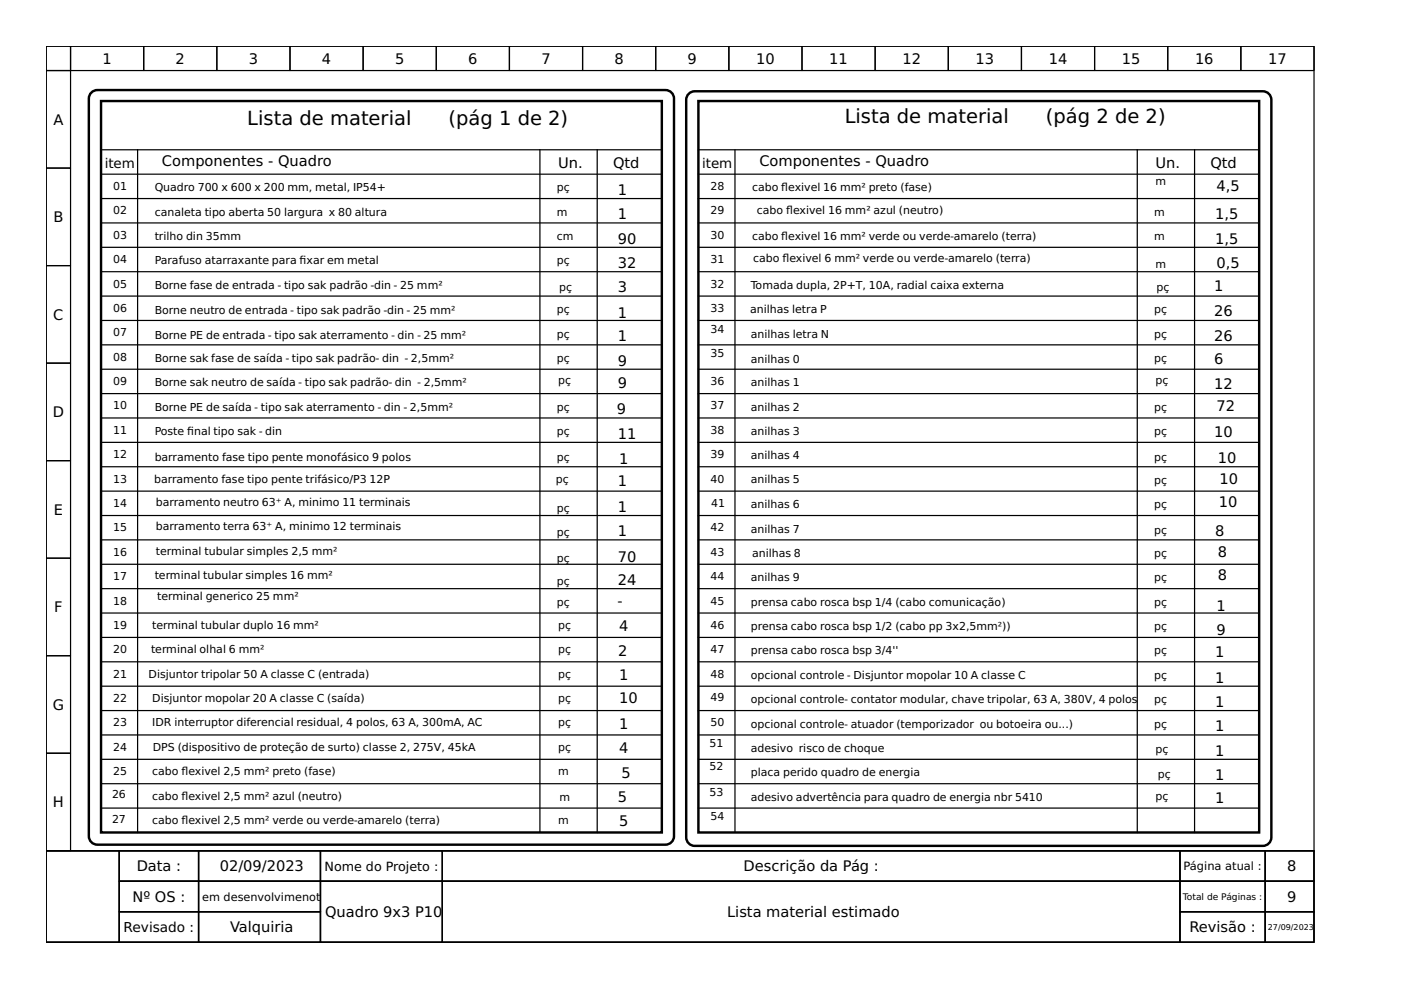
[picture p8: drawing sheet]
<svg xmlns="http://www.w3.org/2000/svg" width="297mm" height="210mm" viewBox="0 0 297 210" stroke-linecap="round" stroke-linejoin="round" font-family="sans-serif">
<g fill="none" stroke="#000" stroke-width=".26">
<path d="M9.8 9.8h268.8v170.6h-268.8zM9.8 9.8h5.2v5.2h-5.2zM9.8 15h5.2v20.6h-5.2zM15 9.8h15.5v5.2h-15.5zM30.5 9.8h15.5v5.2h-15.5zM46 9.8h15.5v5.2h-15.5zM61.5 9.8h15.5v5.2h-15.5zM77 9.8h15.5v5.2h-15.5zM92.5 9.8h15.5v5.2h-15.5zM108 9.8h15.5v5.2h-15.5zM123.5 9.8h15.5v5.2h-15.5zM139 9.8h15.5v5.2h-15.5z"/>
<path d="M154.5 9.8h15.5v5.2h-15.5zM170 9.8h15.6v5.2h-15.6zM185.6 9.8h15.5v5.2h-15.5zM201.1 9.8h15.5v5.2h-15.5zM216.6 9.8h15.5v5.2h-15.5zM232.1 9.8h15.5v5.2h-15.5zM247.6 9.8h15.5v5.2h-15.5zM263.1 9.8h15.5v5.2h-15.5zM9.8 35.6h5.2v20.7h-5.2zM21.4 31.8h118.9M21.4 36.9h118.9M21.4 21.4h118.9"/>
<path d="M29.2 31.8v144.7M114.5 31.8v144.7M126.6 31.8v144.7M148.1 31.8h118.9M148.1 36.9h118.9M148.1 21.4h118.9M155.8 31.8v144.7M241.1 31.8v144.7M253.3 31.8v144.7M9.8 56.3h5.2v20.7h-5.2zM21.4 57.6h118.9M21.4 47.3h118.9"/>
<path d="M21.4 52.4h118.9M21.4 42.1h118.9M148.1 57.6h118.9M148.1 47.3h118.9M148.1 52.4h118.9M148.1 42.1h118.9M9.8 77h5.2v20.7h-5.2zM21.4 62.8h118.9M21.4 67.9h118.9M21.4 73.1h118.9M21.4 78.3h118.9M148.1 62.8h118.9"/>
<path d="M148.1 67.9h118.9M148.1 73.1h118.9M148.1 78.3h118.9M9.8 97.7h5.2v20.6h-5.2zM21.4 88.6h118.9M21.4 93.8h118.9M21.4 99h118.9M21.4 83.5h118.9M148.1 88.6h118.9M148.1 93.8h118.9M148.1 99h118.9M148.1 83.5h118.9"/>
<path d="M9.8 118.3h5.2v20.7h-5.2zM21.4 104.1h118.9M21.4 109.3h118.9M21.4 114.5h118.9M21.4 119.6h118.9M148.1 104.1h118.9M148.1 109.3h118.9M148.1 114.5h118.9M148.1 119.6h118.9M9.8 139h5.2v20.7h-5.2zM21.4 135.1h118.9M21.4 124.8h118.9"/>
<path d="M21.4 130h118.9M148.1 135.1h118.9M148.1 124.8h118.9M148.1 130h118.9M9.8 159.7h5.2v20.7h-5.2zM21.4 140.3h118.9M21.4 145.5h118.9M21.4 150.7h118.9M21.4 155.8h118.9M148.1 140.3h118.9M148.1 145.5h118.9M148.1 150.7h118.9"/>
<path d="M148.1 155.8h118.9M21.4 166.2h118.9M21.4 171.3h118.9M21.4 161h118.9M148.1 166.2h118.9M148.1 171.3h118.9M148.1 161h118.9M9.8 180.4h268.8v19.4h-268.8zM9.8 180.4h15.5v19.4h-15.5zM25.3 180.4h16.8v6.4h-16.8zM25.3 186.8h16.8v6.5h-16.8zM25.3 193.3h16.8v6.5h-16.8z"/>
<path d="M42.1 180.4h25.8v6.4h-25.8zM42.1 186.8h25.8v6.5h-25.8zM42.1 193.3h25.8v6.5h-25.8zM67.9 180.4h25.9v6.4h-25.9zM67.9 186.8h25.9v13h-25.9zM93.8 180.4h156.4v6.4h-156.4zM93.8 186.8h156.4v13h-156.4zM250.2 180.4h18.1v6.4h-18.1zM250.2 186.8h18.1v6.5h-18.1zM250.2 193.3h18.1v6.5h-18.1zM268.3 180.4h10.3v6.4h-10.3zM268.3 186.8h10.3v6.5h-10.3z"/>
<path d="M268.3 193.3h10.3v6.5h-10.3z"/>
</g>
<path d="M19.4 19.6l.8-.4 .4-.1h120.5a1.81 1.81 0 0 1 1.8 1.8v156.4a1.81 1.81 0 0 1-1.8 1.8h-120.5a1.81 1.81 0 0 1-1.8-1.8v-156.4l.1-.5zM146 19.9l.8-.5h.5h120.4a1.81 1.81 0 0 1 1.9 1.8v156.3a1.81 1.81 0 0 1-1.9 1.8h-120.4a1.81 1.81 0 0 1-1.8-1.8v-156.3l.1-.5zM21.4 21.4h118.9v155.1h-118.9zM148.1 21.4h118.9v155.1h-118.9z" fill="none" stroke="#000" stroke-width=".52"/>
<g font-size="4.1">
<text x="52.4" y="26.6">Lista de material</text>
<text x="95.1" y="26.6">(pág 1 de 2)</text>
<text x="179.1" y="26.1">Lista de material</text>
<text x="221.8" y="26.1">(pág 2 de 2)</text>
</g>
<g font-size="3.1">
<text x="21.7" y="13.5">1</text>
<text x="37.2" y="13.5">2</text>
<text x="52.7" y="13.5">3</text>
<text x="68.3" y="13.5">4</text>
<text x="83.8" y="13.5">5</text>
<text x="99.3" y="13.5">6</text>
<text x="114.8" y="13.5">7</text>
<text x="130.3" y="13.5">8</text>
<text x="145.8" y="13.5">9</text>
<text x="160.3" y="13.5">10</text>
<text x="175.8" y="13.5">11</text>
<text x="191.3" y="13.5">12</text>
<text x="206.8" y="13.5">13</text>
<text x="222.4" y="13.5">14</text>
<text x="237.9" y="13.5">15</text>
<text x="253.4" y="13.5">16</text>
<text x="268.9" y="13.5">17</text>
<text x="11.3" y="26.5">A</text>
<text x="34.3" y="35.1">Componentes - Quadro</text>
<text x="118.3" y="35.6">Un.</text>
<text x="130" y="35.6">Qtd</text>
<text x="161" y="35.1">Componentes - Quadro</text>
<text x="245" y="35.6">Un.</text>
<text x="256.6" y="35.6">Qtd</text>
<text x="131" y="41.3">1</text>
<text x="257.9" y="40.5">4,5</text>
<text x="11.3" y="47.1">B</text>
<text x="131" y="46.5">1</text>
<text x="257.7" y="46.5">1,5</text>
<text x="131" y="51.7">90</text>
<text x="257.7" y="51.7">1,5</text>
<text x="131" y="56.8">32</text>
<text x="257.9" y="56.8">0,5</text>
<text x="131" y="62">3</text>
<text x="257.4" y="61.7">1</text>
<text x="11.3" y="67.8">C</text>
<text x="131" y="67.4">1</text>
<text x="257.4" y="66.9">26</text>
<text x="131" y="77.5">9</text>
<text x="131" y="72.3">1</text>
<text x="257.4" y="72.3">26</text>
<text x="257.4" y="77.3">6</text>
<text x="131" y="82.2">9</text>
<text x="257.4" y="82.4">12</text>
<text x="11.2" y="88.5">D</text>
<text x="130.8" y="87.8">9</text>
<text x="257.9" y="87.1">72</text>
<text x="131" y="93">11</text>
<text x="257.4" y="92.8">10</text>
<text x="131.3" y="98.4">1</text>
<text x="258.2" y="98.2">10</text>
<text x="131" y="103.1">1</text>
<text x="258.4" y="107.5">10</text>
<text x="258.6" y="102.6">10</text>
<text x="11.4" y="109.2">E</text>
<text x="131" y="113.7">1</text>
<text x="131" y="108.5">1</text>
<text x="257.7" y="113.7">8</text>
<text x="131" y="119.1">70</text>
<text x="258.2" y="118.1">8</text>
<text x="131" y="124">24</text>
<text x="258.2" y="123">8</text>
<text x="11.5" y="129.8">F</text>
<text x="131" y="128.4">-</text>
<text x="257.9" y="129.5">1</text>
<text x="131.3" y="133.9">4</text>
<text x="257.9" y="134.6">9</text>
<text x="131.1" y="139">2</text>
<text x="257.7" y="139.3">1</text>
<text x="131.3" y="144.2">1</text>
<text x="131.3" y="149.1">10</text>
<text x="257.7" y="144.7">1</text>
<text x="257.7" y="149.9">1</text>
<text x="11.2" y="150.5">G</text>
<text x="131.3" y="154.5">1</text>
<text x="257.7" y="155.1">1</text>
<text x="131.3" y="159.7">4</text>
<text x="257.7" y="160.2">1</text>
<text x="131.8" y="164.9">5</text>
<text x="257.7" y="165.4">1</text>
<text x="11.2" y="171.2">H</text>
<text x="131" y="170">5</text>
<text x="257.7" y="170.3">1</text>
<text x="131.3" y="175.2">5</text>
<text x="29" y="184.8">Data :</text>
<text x="46.6" y="184.8">02/09/2023</text>
<text x="157.6" y="184.8">Descrição da Pág :</text>
<text x="272.9" y="184.8">8</text>
<text x="28.1" y="191.2">Nº OS :</text>
<text x="272.9" y="191.2">9</text>
<text x="48.8" y="197.7">Valquiria</text>
<text x="68.9" y="194.5">Quadro 9x3 P10</text>
<text x="154.2" y="194.5">Lista material estimado</text>
<text x="252.2" y="197.7">Revisão :</text>
</g>
<text font-size="2.9" x="26.2" y="197.6">Revisado :</text>
<g font-size="2.8">
<text x="22.2" y="35.6">item</text>
<text x="148.8" y="35.6">item</text>
</g>
<text font-size="2.7" x="68.8" y="184.6">Nome do Projeto :</text>
<g font-size="2.4">
<text x="250.9" y="184.5">Página atual :</text>
<text x="42.9" y="191">em desenvolvimenot</text>
</g>
<g font-size="2.3">
<text x="24" y="40.3">01</text>
<text x="32.8" y="40.5">Quadro 700 x 600 x 200 mm, metal, IP54+</text>
<text x="118.1" y="40.5">pç</text>
<text x="150.7" y="40.4">28</text>
<text x="159.4" y="40.5">cabo fexivel 16 mm² preto (fase)</text>
<text x="165.6" y="40.5">l</text>
<text x="245" y="39.1">m</text>
<text x="24" y="45.5">02</text>
<text x="32.8" y="45.7">canaleta tipo aberta 50 largura x 80 altura</text>
<text x="118.1" y="45.7">m</text>
<text x="150.7" y="45.5">29</text>
<text x="160.5" y="45.5">cabo fexivel 16 mm² azul (neutro)</text>
<text x="166.7" y="45.5">l</text>
<text x="244.7" y="45.7">m</text>
<text x="24" y="50.6">03</text>
<text x="32.8" y="50.9">trilho din 35mm</text>
<text x="118.1" y="50.9">cm</text>
<text x="150.7" y="50.6">30</text>
<text x="159.4" y="50.9">cabo fexivel 16 mm² verde ou verde-amarelo (terra)</text>
<text x="165.6" y="50.9">l</text>
<text x="244.7" y="50.9">m</text>
<text x="24" y="55.8">04</text>
<text x="32.8" y="56.1">Parafuso atarraxante para fxar em metal</text>
<text x="63.5" y="56.1">i</text>
<text x="118.1" y="56.1">pç</text>
<text x="150.7" y="55.8">31</text>
<text x="159.7" y="55.5">cabo fexivel 6 mm² verde ou verde-amarelo (terra)</text>
<text x="165.9" y="55.5">l</text>
<text x="245" y="56.8">m</text>
<text x="24" y="61">05</text>
<text x="32.8" y="61.2">Borne fase de entrada - tipo sak padrão -din - 25 mm²</text>
<text x="118.6" y="61.7">pç</text>
<text x="150.7" y="61">32</text>
<text x="159.2" y="61.2">Tomada dupla, 2P+T, 10A, radial caixa externa</text>
<text x="245.2" y="61.7">pç</text>
<text x="24" y="71.3">07</text>
<text x="24" y="66.1">06</text>
<text x="32.8" y="71.8">Borne PE de entrada - tipo sak aterramento - din - 25 mm²</text>
<text x="32.8" y="66.7">Borne neutro de entrada - tipo sak padrão -din - 25 mm²</text>
<text x="118.1" y="66.4">pç</text>
<text x="118.1" y="71.6">pç</text>
<text x="150.7" y="66.1">33</text>
<text x="150.7" y="70.5">34</text>
<text x="159.1" y="66.4">anilhas letra P</text>
<text x="159.2" y="71.6">anilhas letra N</text>
<text x="244.7" y="71.6">pç</text>
<text x="244.7" y="66.4">pç</text>
<text x="24" y="76.5">08</text>
<text x="32.8" y="76.7">Borne sak fase de saída - tipo sak padrão- din - 2,5mm²</text>
<text x="118.1" y="76.7">pç</text>
<text x="150.7" y="75.7">35</text>
<text x="159.2" y="77">anilhas 0</text>
<text x="244.7" y="76.7">pç</text>
<text x="24" y="81.6">09</text>
<text x="32.8" y="81.9">Borne sak neutro de saída - tipo sak padrão- din - 2,5mm²</text>
<text x="118.3" y="81.4">pç</text>
<text x="150.7" y="81.6">36</text>
<text x="159.2" y="81.9">anilhas 1</text>
<text x="245" y="81.4">pç</text>
<text x="24" y="86.8">10</text>
<text x="32.8" y="87.1">Borne PE de saída - tipo sak aterramento - din - 2,5mm²</text>
<text x="118.1" y="87.1">pç</text>
<text x="150.7" y="86.8">37</text>
<text x="159.2" y="87.1">anilhas 2</text>
<text x="244.7" y="87.1">pç</text>
<text x="24" y="92">11</text>
<text x="32.8" y="92.2">Poste fnal tipo sak - din</text>
<text x="39.7" y="92.2">i</text>
<text x="118.1" y="92.2">pç</text>
<text x="150.7" y="92">38</text>
<text x="159.2" y="92.2">anilhas 3</text>
<text x="244.7" y="92.2">pç</text>
<text x="24" y="97.2">12</text>
<text x="32.8" y="97.7">barramento fase tipo pente monofásico 9 polos</text>
<text x="118.1" y="97.7">pç</text>
<text x="150.7" y="97.2">39</text>
<text x="159.2" y="97.4">anilhas 4</text>
<text x="244.7" y="97.7">pç</text>
<text x="24" y="102.3">13</text>
<text x="24" y="107.5">14</text>
<text x="32.7" y="102.3">barramento fase tipo pente trifásico/P3</text>
<text x="33.1" y="107.2">barramento neutro 63⁺ A, minimo 11 terminais</text>
<text x="78.4" y="102.3">12P</text>
<text x="117.8" y="102.3">pç</text>
<text x="150.7" y="102.3">40</text>
<text x="150.8" y="107.5">41</text>
<text x="159.2" y="107.8">anilhas 6</text>
<text x="159.2" y="102.3">anilhas 5</text>
<text x="244.7" y="107.8">pç</text>
<text x="244.7" y="102.6">pç</text>
<text x="24" y="112.7">15</text>
<text x="33.1" y="112.4">barramento terra 63⁺ A, minimo 12 terminais</text>
<text x="118.1" y="108.5">pç</text>
<text x="118.1" y="113.7">pç</text>
<text x="150.7" y="112.7">42</text>
<text x="159.2" y="112.9">anilhas 7</text>
<text x="244.7" y="113.2">pç</text>
<text x="24" y="117.8">16</text>
<text x="33.1" y="117.6">terminal tubular simples 2,5 mm²</text>
<text x="118.1" y="119.1">pç</text>
<text x="150.7" y="117.8">43</text>
<text x="159.4" y="118.1">anilhas 8</text>
<text x="244.7" y="118.1">pç</text>
<text x="24" y="123">17</text>
<text x="32.8" y="122.7">terminal tubular simples 16 mm²</text>
<text x="118.1" y="124">pç</text>
<text x="150.7" y="123">44</text>
<text x="159.2" y="123.3">anilhas 9</text>
<text x="244.7" y="123.3">pç</text>
<text x="24" y="128.2">18</text>
<text x="33.3" y="127.1">terminal generico 25 mm²</text>
<text x="118.1" y="128.4">pç</text>
<text x="150.7" y="128.2">45</text>
<text x="159.2" y="128.4">prensa cabo rosca bsp 1/4 (cabo comunicação)</text>
<text x="244.7" y="128.4">pç</text>
<text x="24" y="133.3">19</text>
<text x="32.3" y="133.3">terminal tubular duplo 16 mm²</text>
<text x="118.3" y="133.3">pç</text>
<text x="150.7" y="133.3">46</text>
<text x="159.2" y="133.6">prensa cabo rosca bsp 1/2 (cabo pp 3x2,5mm²))</text>
<text x="244.7" y="133.6">pç</text>
<text x="24" y="138.5">20</text>
<text x="24" y="143.7">21</text>
<text x="31.5" y="143.7">Disjuntor tripolar 50 A classe C (entrada)</text>
<text x="32" y="138.5">terminal olhal 6 mm²</text>
<text x="118.3" y="143.7">pç</text>
<text x="118.3" y="138.5">pç</text>
<text x="150.7" y="138.5">47</text>
<text x="150.7" y="143.7">48</text>
<text x="159.2" y="143.9">opcional controle - Disjuntor mopolar 10 A classe C</text>
<text x="159.2" y="138.8">prensa cabo rosca bsp 3/4''</text>
<text x="244.7" y="138.8">pç</text>
<text x="244.7" y="143.9">pç</text>
<text x="24" y="148.8">22</text>
<text x="32.3" y="148.8">Disjuntor mopolar 20 A classe C (saída)</text>
<text x="118.3" y="148.8">pç</text>
<text x="150.7" y="148.6">49</text>
<text x="159.2" y="149.1">opcional controle- contator modular, chave tripolar, 63 A, 380V, 4 polos</text>
<text x="244.7" y="149.1">pç</text>
<text x="24" y="154">23</text>
<text x="32.3" y="154">IDR interruptor diferencial residual, 4 polos, 63 A, 300mA, AC</text>
<text x="118.3" y="154">pç</text>
<text x="150.7" y="154">50</text>
<text x="159.2" y="154.3">opcional controle- atuador (temporizador ou botoeira ou...)</text>
<text x="244.7" y="154.3">pç</text>
<text x="24" y="159.2">24</text>
<text x="32.4" y="159.2">DPS (dispositivo de proteção de surto) classe 2, 275V, 45kA</text>
<text x="118.3" y="159.2">pç</text>
<text x="150.4" y="158.4">51</text>
<text x="159.2" y="159.4">adesivo risco de choque</text>
<text x="245" y="159.7">pç</text>
<text x="24" y="164.4">25</text>
<text x="32.3" y="164.4">cabo fexivel 2,5 mm² preto (fase)</text>
<text x="38.5" y="164.4">l</text>
<text x="118.3" y="164.4">m</text>
<text x="150.4" y="163.3">52</text>
<text x="159.2" y="164.6">placa perido quadro de energia</text>
<text x="245.5" y="164.9">pç</text>
<text x="23.7" y="169.3">26</text>
<text x="32.3" y="169.5">cabo fexivel 2,5 mm² azul (neutro)</text>
<text x="38.5" y="169.5">l</text>
<text x="118.6" y="169.8">m</text>
<text x="150.4" y="168.7">53</text>
<text x="150.7" y="173.9">54</text>
<text x="159.2" y="169.8">adesivo advertência para quadro de energia nbr 5410</text>
<text x="245" y="169.5">pç</text>
<text x="23.7" y="174.4">27</text>
<text x="32.3" y="174.7">cabo fexivel 2,5 mm² verde ou verde-amarelo (terra)</text>
<text x="38.5" y="174.7">l</text>
<text x="118.3" y="174.7">m</text>
</g>
<text font-size="1.9" x="250.8" y="190.8">Total de Páginas :</text>
<text font-size="1.7" x="268.8" y="197.2">27/09/2023</text>
</svg>
